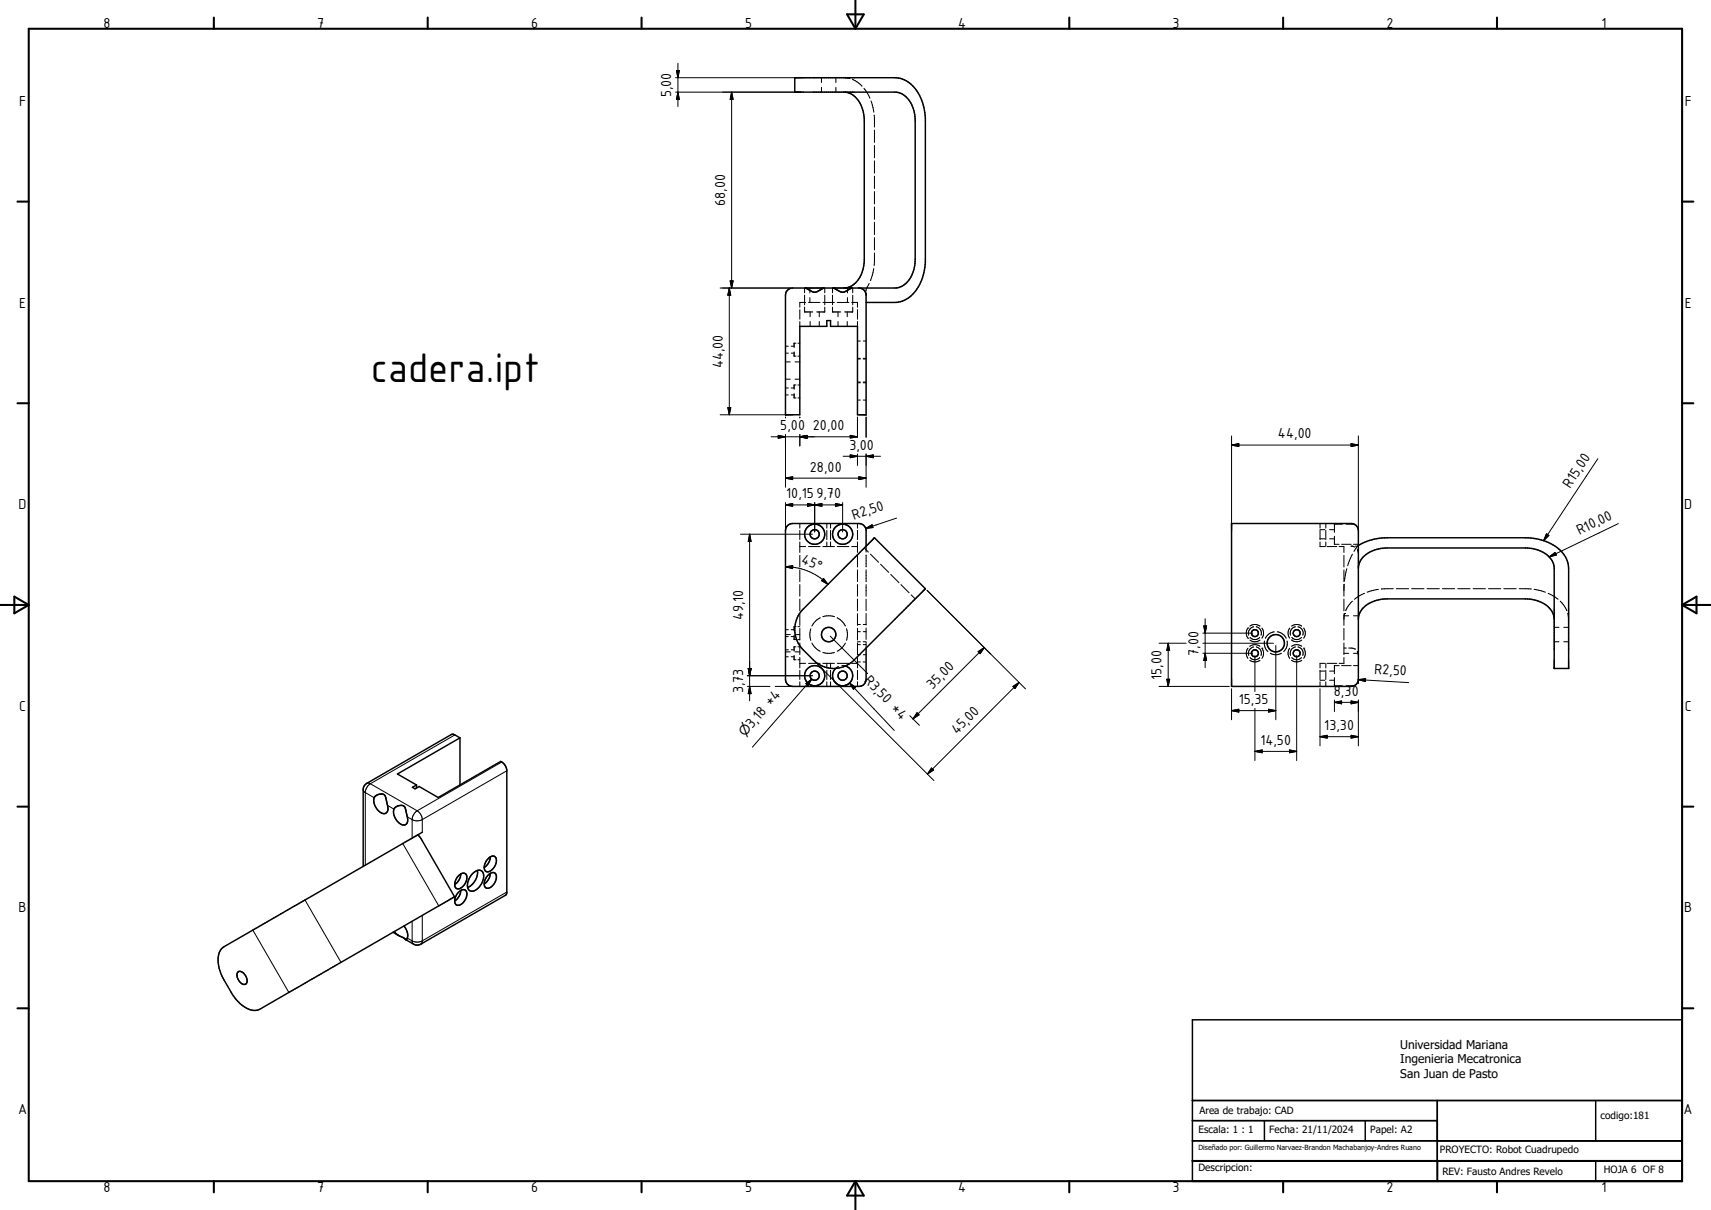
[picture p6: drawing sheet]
<svg xmlns="http://www.w3.org/2000/svg" width="594mm" height="420mm" viewBox="0 0 594 420" stroke-linecap="round" stroke-linejoin="round" font-family="sans-serif">
<g fill="none" stroke="#000" stroke-width=".36">
<path d="M285.2 27v1.7M285.2 30.3v1.7M290.2 27v1.7M290.2 30.3v1.7M293 27l2 .2M295 27.2v.1M295.9 27.6l1.6 .8 1.7 1.5M299.9 30.6l2.1 3.5M302.4 35l1 3.9M303.5 40l.1 4.1M303.6 45.2v4.2M303.6 50.5v4.3"/>
<path d="M303.6 55.8v4.3M303.6 61.2v4.2M303.6 66.5v4.3M303.6 71.8v4.3M303.6 77.2v4.2M279.3 100v1.6M281.1 100v1.7M286.3 100v1.6M289 100v1.6M294.2 100v1.7M296 100v1.6M301.7 98.4l-1 1.9v.7"/>
<path d="M303.3 93.2l-1.1 4.2M303.6 82.5v4.3M303.6 87.8l-.1 4.4M276.3 119.1h-.6v1.5M277 119.1h.7M277.7 107.5v3.3M277.7 111.6v1.7M279.3 106.6v1.7h2.8M279.3 102.5v3.3M279.7 105h-2v1.6M280.7 105h4M281.1 103.3v1.7"/>
<path d="M281.2 108.3v1.6M281.2 111.6v1.7M284.4 108.3v1.6M284.4 111.6v1.7M285.7 105h4M286.3 106.6v1.7h-2.8M286.3 102.5v3.3M289 106.6v1.7h2.8M289 102.5v3.3M290.7 105h4M290.9 108.3v1.6M290.9 111.6v1.7"/>
<path d="M294.1 108.3v1.6M294.1 111.6v1.7M294.2 103.3v1.7M295.7 105h2v1.6M296 106.6v1.7h-2.8M296 102.5v3.3M297.7 107.5v3.3M297.7 111.6v1.7M297.7 118.4h1M299.7 118.4h1M300.7 101.8v.7M272.7 134.7h1"/>
<path d="M272.7 137.1h1M272.7 120.2h1M272.7 122.6h1M272.7 125.6h1.6M272.7 131.6h1.6M274.7 134.7h1M274.7 137.1h1M274.7 120.2h1M274.7 122.6h1M275.7 122.1v1.5h.6M275.7 136.6v1.5h.6M276 125.6h1.7"/>
<path d="M276 131.6h1.7M276.3 133.6h-.6v1.5M277 123.6h.7M277 138.1h.7M277 133.6h.7M297.7 138.9h1M297.7 132.9h1M297.7 124.4h1M297.7 132.6h1M297.7 124.6h1M299.7 138.9h1M299.7 132.9h1"/>
<path d="M299.7 124.4h1M299.7 132.6h1M299.7 124.6h1M277.7 181.7v1.6M277.7 184.1v3.2M277.7 188.1v3.6M277.7 192.8v4M277.7 197.8v4.1M277.7 189.7h2M280.7 189.7h4M285.7 189.7h4M287 181.7v1.6"/>
<path d="M287 184.1v3.2M287 188.1v1.6M288.3 181.7v1.6M288.3 184.1v3.2M288.3 188.1v1.6M290.7 189.7h4M295.7 189.7h2M297.7 181.7v1.6M297.7 184.1v3.2M297.7 188.1v3.6M297.7 192.8v4M297.7 197.8v4.1"/>
<path d="M300 190.2l1.5 1.4M300.7 189.6v2M300.7 192.7v4.1M300.7 197.8v4.1M302.2 192.3l2.8 2.8M305.7 195.9l2.8 2.8M309.2 199.4l2.9 2.8M458.2 188.1v1.6h1.7M458.2 181.7v1.6M458.2 184.1v3.2M458.2 183.8h1.7M458.2 187h1.7"/>
<path d="M460.3 181.7v1.6M460.3 184.1v3.2M460.3 188.1v1.6M460.7 189.7h3.4M461.6 183.8h1.7M461.6 187h1.7M463.3 186.1v2.8h1.6M464.9 189.7h1.7v2M465.7 188.9h3.4M466 181.9h-2.7v2.8M466.6 192.8v4M466.6 197.8v4.1"/>
<path d="M467.3 181.9h2.8M467.5 197.4l-.8 4.3M469.5 192.4l-1.7 4M469.8 189.6h-.8l1.3 .3M469.9 188.9h1.7M470.5 189.6h.7M471.2 190.8l.4 1.3M471.2 189.6l-1.2 1.8M471.3 189.5l-.1 .1M471.6 189.4h-.2M272.7 218.6h1M274.7 218.6h1"/>
<path d="M276.3 217.5h-.6v1.5M277 217.5h.7M277.7 202.9v4M277.7 207.9v4.1M277.7 213v4.1M277.7 218.1v4M281.5 218.2l-.4 1.9 .4 2.2M284.7 214.5a6.6 6.6 0 0 0-2.8 2.8M285.7 214a6.8 6.8 0 0 1 4 0M290.6 214.5h.1M290.7 214.5l1.5 1.1 1.3 1.7M293.9 218.2l.3 1.9-.3 2.2"/>
<path d="M297.7 202.9v4M297.7 207.9v4.1M297.7 213v4.1M297.7 218.1v4M297.7 216.8h1M297.7 219.3h1M299.7 216.8h1M299.7 219.3h1M300.7 202.9v4.1M300.7 208v4M300.7 213v3.9M300.7 218v3.9"/>
<path d="M312.8 202.9l2.8 2.9M316.3 206.5l1.4 1.4M433.2 218a2.93 2.93 0 0 0 0 3.5M433.9 217.3a3.1 3.1 0 0 1 3.5 0M435.2 217.6a2.29 2.29 0 0 0-1.7 2.8M436.1 217.6a2.25 2.25 0 0 1 1.7 2.8M438.1 218a3 3 0 0 1 0 3.5M442.4 219.3a4 4 0 0 0-3.1 2.3M443.4 219.3a3.9 3.9 0 0 1 3.1 2.3M447.7 218a2.91 2.91 0 0 0 0 3.5M448.4 217.3a2.92 2.92 0 0 1 3.5 0M449.6 217.6a2.23 2.23 0 0 0-1.6 2.8"/>
<path d="M449.7 217.6h-.1M450.6 217.6a2.24 2.24 0 0 1 1.7 2.8M452.6 218a2.91 2.91 0 0 1 0 3.5M466.6 202.9v4M466.6 207.9v4.1M466.6 213v4.1M466.6 218.1v4M466.6 213.7h1.6M466.6 202.8h.1M466.6 202.8v2.2M466.8 213l-.2 2M469.4 208.7l-1.4 1.7-.8 1.6"/>
<path d="M469.4 208.7h.1M469.9 213.7h1.7M473.7 205.9l-3.5 2.1M478.5 204.6l-3.9 1M483.7 204.3l-4.2 .1M484.7 204.3h4.3M490.1 204.3h4.2M495.4 204.3h4.3M500.7 204.3h4.3M506.1 204.3h4.2M511.4 204.3h4.3M516.7 204.3h4.3"/>
<path d="M522.1 204.3h4.2M527.4 204.3l4.2 .1M532.6 204.6l3.9 1M537.4 205.9l3.5 2.1M539.5 217.8h1.7M541.7 208.7h.1M541.7 208.7l1.4 1.7 .8 1.6M542.9 217.8h1.7M544.3 213l.3 2M272.7 225.6h1M272.7 228h1M272.7 221h1"/>
<path d="M272.7 220.3h1.6M272.7 226.3h1.6M274.7 225.6h1M274.7 228h1M274.7 221h1M275.7 220.5v1.5h.6M275.7 227.5v1.5h.6M276 220.3h1.7M276 226.3h1.7M276.3 224.5h-.6v1.5M277 222h.7M277 229h.7"/>
<path d="M277 224.5h.7M277.7 223.2v4M277.7 228.2v3.7M277.7 232.7v3.2M277.7 236.7v1.6M277.7 230.3h2M280.7 230.3h4M281.9 223.2l1.5 1.9 1.3 1M285.7 226.5l1.7 .3 2.3-.3M285.7 230.3h4M287 230.3v1.6M287 232.7v3.2"/>
<path d="M287 236.7v1.6M288.3 230.3v1.6M288.3 232.7v3.2M288.3 236.7v1.6M290.7 230.3h4M291.1 231.3l-1 .7M292.3 231l1.2 .2M293.5 223.2l-1.1 1.5-1.8 1.4M295.7 230.3h2M297.7 223.2v4l1 .1M297.7 228.2v3.7M297.7 232.7v3.2"/>
<path d="M297.7 236.7v1.6M297.7 222.8h1M297.7 229.8h1M297.7 223.7h1M299.7 222.8h1M299.7 229.8h1M299.7 223.7h1M299.7 227.3h1M300.7 222.9v2M433.2 225a2.96 2.96 0 0 0 0 3.5M433.9 229.2a3.1 3.1 0 0 0 3.5 0M433.9 222.2a2.95 2.95 0 0 0 3.5 0"/>
<path d="M433.9 224.3a2.95 2.95 0 0 1 3.5 0M434 221.3a2.24 2.24 0 0 0 3.3 0M434 228.3a2.25 2.25 0 0 0 3.3 0M435.2 224.6a2.26 2.26 0 0 0-1.7 2.9M436.1 224.6a2.23 2.23 0 0 1 1.7 2.9M438.1 225a3 3 0 0 1 0 3.5M439 222.5a4 4 0 0 0 1.2 3.7M441 226.8h.1M441 226.8a4.1 4.1 0 0 0 3.8 0M446.8 222.5a3.8 3.8 0 0 1-1.2 3.7M447.7 225a2.96 2.96 0 0 0 0 3.5M448.4 222.2a2.92 2.92 0 0 0 3.5 0"/>
<path d="M448.4 224.3a2.91 2.91 0 0 1 3.5 0M448.4 229.2h.1M448.5 221.3a2.27 2.27 0 0 0 3.3 0M448.5 228.3a2.28 2.28 0 0 0 3.3 0M449.6 224.6h.1M449.6 224.6a2.24 2.24 0 0 0-1.6 2.9M450.6 224.6a2.22 2.22 0 0 1 1.7 2.9M451.9 229.2a2.95 2.95 0 0 1-3.4 0M452.6 225a3 3 0 0 1 0 3.5M458.2 232.7v3.2M458.2 236.7v1.6M458.2 232.9h1.7"/>
<path d="M458.2 236.1h1.7M459.9 230.3h-1.7v1.6M460.3 230.3v1.6M460.3 232.7v3.2M460.3 236.7v1.6M460.7 230.3h3.4M461.6 232.9h1.7M461.6 236.1h1.7M463.3 235.2v2.8h2.7M464.9 231h-1.6v2.8M465.7 231h3.4M466.6 226.8h1.6"/>
<path d="M466.6 228.2v2.1h-1.7M466.6 223.2v4M466.6 224.9h.8M467.3 238h2.8M468.2 224.9l2.1 .4M469.9 231h1.7M469.9 226.8h1.7M471.2 226.2l.4 1.2M539.5 222.8h1.7M542.9 222.8h1.7M157.9 255.1l-29.3 16.9M126.1 274.1l.5 .9 3.3 1.9"/>
<path d="M127.3 271.9l1.3 .1M128.6 272l-1.2 1.2-.6 1.6v25.5M128.6 272l16.2 9.4M134.5 279.6l2.2 1.2M174.2 264.5l-29.4 16.9M175.9 267.5l-29.3 17M139.8 292.8l12.5 21.6M141.4 283.5l1.7 1M143.1 284.5v6.4M143.1 284.5l1.5 .4 2-.4M144.8 281.4l1.2 1.2 .6 1.9M144.8 281.4l-1.3 1.5-.4 1.6"/>
<path d="M146.6 284.5v4.4M105.9 312.4l12.5 21.6M143.1 319.8v7l.5 .9M146.6 317.7v8.9M175.9 309.6l-29.3 17M87.8 322.8l12.5 21.7M141.4 325.6l1.9 1.1 1 .3h1.1l1.2-.4M146.6 326.6l-.5 1.1"/>
</g>
<g fill="none" stroke="#000" stroke-width=".51">
<path d="M293 32a7.5 7.5 0 0 1 6.6 6.3l.4 2.9v49.5a9.3 9.3 0 0 1-6 9.2l-1 .1M279.5 100l.6 .2a3.5 3.5 0 0 0 4.8 .3l1.2-.5M289.2 100l.6 .2a3.4 3.4 0 0 0 4.6 .4l1.4-.6M298.2 100a2.5 2.5 0 0 1 2.5 2.5v41.5h-3v-30.7h-9.4v-2h-1.3v2h-9.3v30.7h-5v-41.5a2.5 2.5 0 0 1 2.5-2.5h35.5a7.5 7.5 0 0 0 6.5-6.4l.5-3.6v-48a9.8 9.8 0 0 0-5.5-9.8l-1.5-.2h-34.8v-5h34.8a11 11 0 0 1 9.6 8.6l.9 5.4v49.9a15.3 15.3 0 0 1-7.3 13.3l-2.6 .8h-10.6M300.7 189.6v-5.4a2.5 2.5 0 0 0-2.5-2.5h-23a2.5 2.5 0 0 0-2.5 2.5v51.6a2.5 2.5 0 0 0 2.5 2.5h23a2.5 2.5 0 0 0 2.5-2.5v-10.9M303.6 186.7l17.6 17.7M303.6 186.7h.1M303.6 186.7l-24.8 24.7a10 10 0 0 0 0 14.2l3.6 3.5a9.9 9.9 0 0 0 14.1 0l24.7-24.7M427.5 181.7h41.5a2.5 2.5 0 0 1 2.6 2.5v51.6a2.5 2.5 0 0 1-2.6 2.5h-41.5zM471.6 189.4a18.2 18.2 0 0 1 9.9-2.7h48a15.5 15.5 0 0 1 14.3 7.3l.8 3.3v34.7h-5.1v-34.7a7.8 7.8 0 0 0-7-6.8l-3-.3h-48a9.9 9.9 0 0 0-9.7 5.5l-.2 1.6M321.2 204.4h.1M471.6 215a7.5 7.5 0 0 1 6.3-6.6l3.6-.5h48a9.9 9.9 0 0 1 9.8 5.5l.2 1.6"/>
<path d="M293.5 231.2a3.5 3.5 0 0 1 2.2 4.9 3.5 3.5 0 0 1-5.2 1.3 3.5 3.5 0 0 1-.4-5.4M159.7 256.1l-21.7 12.6 6.6 3.8M159.7 256.1l-2-1.1h-1l-29.4 16.9-.8 .8-.4 1.4v26.6M159.7 256.1v16.3M130.3 276.4a2.2 2.2 0 0 1 3.6 .2l.6 2.7a2.09 2.09 0 0 1-1.1 3.1 4.6 4.6 0 0 1-3.3-5.9zM144.6 272.5l-1.4 .8 .9 .5 1.4-.8 6.6 3.8 21.7-12.5 1.1 .8 1 2.1v42.7l-.5 .9-29.7 17.1h-1.8l-3-1.7M144.6 272.5v1M137.1 280.3a2.1 2.1 0 0 1 3.7 .5l.5 2.4a1.99 1.99 0 0 1-1.3 3.2 4.6 4.6 0 0 1-3-5.9zM145.1 289.8l-67.3 38.8a6.2 6.2 0 0 0-1.9 6.8l1.2 3.4 3.2 5.7a11 11 0 0 0 8.3 6.2l1.7-.4 67.5-39M145.1 289.8l1.3 1.7 11.4 19.8M146.6 288.9l-1.5 .9M169.6 297.9a1.5 1.5 0 0 1 2.1-.7 1.5 1.5 0 0 1 .6 2.1 3.5 3.5 0 0 1-3.6 3.2 3.2 3.2 0 0 1 .9-4.6z"/>
<path d="M170.2 297.4l-.6 2.1-1.5 1.6M157.8 311.3h.1M159.1 309.8a1.55 1.55 0 0 1 1.5-1 1.55 1.55 0 0 1 1.4 1.1 3.9 3.9 0 0 1-3.3 4.3 2.3 2.3 0 0 1-.3-3.4zM159.3 303.8a1.51 1.51 0 0 1 2-.7 1.51 1.51 0 0 1 .7 2 3.8 3.8 0 0 1-3.2 3.4 1.97 1.97 0 0 1-.6-3zM160 303.4l-.6 2-1.5 1.6M160 309.1l-.6 2-1.5 1.6M163.9 303.4a2.63 2.63 0 0 1 3.5-1 5 5 0 0 1-2 6.3 1.87 1.87 0 0 1-2.4 .4 1.87 1.87 0 0 1-.7-2.3 6.6 6.6 0 0 1 1.6-3.4zM165.7 302.1a5.8 5.8 0 0 1-3.4 5.9M169.7 303.5a1.49 1.49 0 0 1 2.1-.5 1.49 1.49 0 0 1 .5 2.1 3.6 3.6 0 0 1-3.4 3.2 2.83 2.83 0 0 1 .3-4.2zM170.2 303.1l-.6 2.1-1.5 1.6M82.6 337.4a2.32 2.32 0 0 1 3 2 1.35 1.35 0 0 1 .2 1.6 1.35 1.35 0 0 1-1.4 .7 3.2 3.2 0 0 1-1.8-4.3zM136.4 323.6l1.9 1.1"/>
<path d="M136.9 323.3a9.2 9.2 0 0 0 3.6 2.5l.4 .4M140.2 321.4a3.7 3.7 0 0 1 .8 4.8M140.9 326.2h.1M141 326.2h.1M414 396h169.9M414 382h169.9M414 389h85M438.9 389v7M473.9 389v7M499 382v21M554 382v14M414 410v-56h169.9v56"/>
<path d="M414 403h169.9M554 403v7"/>
<circle cx="282.8" cy="185.4" r="1.59"/>
<circle cx="282.8" cy="185.4" r="3.5"/>
<circle cx="292.5" cy="185.4" r="3.5"/>
<circle cx="292.5" cy="185.4" r="1.6"/>
<circle cx="435.6" cy="219.8" r="1.2"/>
<circle cx="450.1" cy="219.8" r="1.2"/>
<circle cx="282.8" cy="234.5" r="3.5"/>
<circle cx="282.8" cy="234.5" r="1.6"/>
<circle cx="287.7" cy="220.2" r="2.5"/>
<circle cx="292.5" cy="234.5" r="1.58"/>
<circle cx="435.6" cy="226.7" r="1.2"/>
<circle cx="442.9" cy="223.3" r="3"/>
<circle cx="450.1" cy="226.7" r="1.2"/>
</g>
<g fill="#000">
<circle cx="471.2" cy="190.8" r=".18"/>
<circle cx="433.2" cy="218" r=".18"/>
<circle cx="466.8" cy="213" r=".18"/>
<circle cx="544.3" cy="213" r=".18"/>
<circle cx="433.2" cy="221.5" r=".18"/>
<circle cx="438.1" cy="225" r=".18"/>
<circle cx="448.4" cy="222.2" r=".18"/>
<circle cx="452.6" cy="225" r=".18"/>
<circle cx="470.3" cy="225.3" r=".18"/>
<circle cx="471.2" cy="226.2" r=".18"/>
</g>
<g fill="none" stroke="#000" stroke-width=".71">
<path d="M297 0v10M10 10h573.9v400h-573.9zM74.2 6.1v3.9M148.5 6.1v3.9M222.7 6.1v3.9M294.1 5h5.8l-2.9 5zM371.2 6.1v3.9M445.4 6.1v3.9M519.7 6.1v3.9M6.1 70h3.9M583.9 70h4M6.1 140h3.9"/>
<path d="M583.9 140h4M0 210h10M5 207.1l5 2.9-5 2.9zM583.9 210h10.1M583.9 210l5-2.9v5.8zM6.1 280h3.9M583.9 280h4M6.1 350h3.9M583.9 350h4M74.2 410v3.9M148.5 410v3.9M222.7 410v3.9"/>
<path d="M297 410v10M297 410l2.9 5h-5.8zM371.2 410v3.9M414 403h169.9M445.4 410v3.9M499 403v7M519.7 410v3.9"/>
</g>
<g fill="none" stroke="#000" stroke-width=".35">
<path d="M234.5 32h43.5M234.5 27h47.1M234.8 24.5h1l-.5 2.5zM235.3 32l.5 2.5h-1zM235.3 22v15M254 32v68M254 32l.5 2.5h-1zM250 100h24.4M253.2 100v44M253.2 100l.5 2.5h-1zM253.5 97.5h1l-.5 2.5zM250 144h24.4"/>
<path d="M252.7 141.5h1l-.5 2.5zM267.7 151.6h30M270.2 151.1l2.5 .5-2.5 .5zM272.7 144.8v.2M272.7 150.8v18.3M277.7 151.6l2.5-.5v1zM277.7 144.8v.2M277.7 150.8v4M292.7 158.4h13M295.2 157.9l2.5 .5-2.5 .5zM297.7 151.6l-2.5-.5v.7M297.7 151.6l-.8 .2"/>
<path d="M297.7 144.8v7M297.7 157.6v3.9M300.7 144.8v7M300.7 157.6v11.5M300.7 158.4l2.5-.5v1zM427.5 154.5l2.6-.5v1zM427.5 151.3v32.1M427.5 154.5h44.1M469 154l2.6 .5-2.6 .5zM471.6 151.3v32.1M554.7 159.2l-18.8 28.5M272.7 166h28"/>
<path d="M272.7 166l2.5-.5v1zM272.7 175.3l2.5-.5v.9zM272.7 174.4v9M272.7 175.3h19.8M280.3 174.8l2.5 .5-2.5 .4zM282.8 174.4v10.2M282.8 175.3l2.5-.5v.9zM290 174.8l2.5 .5-2.5 .4zM292.5 174.4v10.2M298.2 165.5l2.5 .5-2.5 .5zM311.3 179.8l-10.8 3.6M257.1 185.4h24.9"/>
<path d="M260.2 185.4v57.9M260.2 185.4l.5 2.5h-.9zM272.7 196.7a20.9 20.9 0 0 1 14.7 6.1M272.7 196.7l2.5-.3-.1 1zM300.5 183.4l2.3-1.3 .3 1zM536.9 185.3l.8 .6-1.8 1.8zM537.8 193.3l2.1-1.5 .4 .9zM561.8 181.7l-24 11.6M285.9 200.8l1.5 2-2.2-1.3zM321.8 204.9l34.2 34.2M417.6 219.8h17.3M417.9 217.2h1l-.5 2.6z"/>
<path d="M418.4 214.8v16.9M259.4 238.3h7.9M259.4 234.5h22.6M259.8 232h.9l-.5 2.5zM260.2 238.3l.5 2.5h-.9zM269.1 238.3h5.3M279.8 237.3l2-1.6-1.3 2.2zM281.8 235.7l-20.6 23.6M282.9 229.7l41.3 41.2M288.2 220.8l13 13M294.9 237.1l15.5 16.4M294.9 237.1l2.1 1.5-.7 .6z"/>
<path d="M295.4 236.5a3.5 3.5 0 0 1-3.4 1.5M339.6 226.2l2.1-1.4-1.4 2.1zM341.7 224.8l-24.8 24.7M351.6 238.3l2.2-1.4-1.4 2.1zM353.8 236.9l-31.8 31.8M402.4 238.3h24.4M402.4 223.3h9.4M405.1 235.8h1l-.6 2.5zM405.5 223.3v15M405.5 223.3l.6 2.5h-1zM417.6 226.7h17.3M417.6 223.3h24.5"/>
<path d="M418.4 226.7l.5 2.6h-1zM427.5 239.1v10.7M435.6 227.6v12.5M442.9 224.1v25.7M450.1 227.6v36.4M458.2 239.1v19.8M471.5 235.9l17.5 1M471.5 235.9l2.6-.3-.1 1zM471.6 236.6v.6M315.9 248.4l3.3 3.4M318.3 247.4l.8 .7-2.2 1.4zM427.5 246.7h15.4"/>
<path d="M427.5 246.7l2.6-.5v1zM435.6 245.9v18.1M440.4 246.2l2.5 .5-2.5 .5zM458.2 255.7h13.4M458.2 255.7l2.5-.5v1zM463.3 243.8h8.3M463.3 243.8l2.4-.5v1zM463.3 243v4M469 243.3l2.6 .5-2.6 .5zM469 255.2l2.6 .5-2.6 .5zM471.6 243v15.9M323.4 266.6l.7 .7-2.1 1.4z"/>
<path d="M435.6 260.8h14.5M435.6 260.8l2.6-.5v1zM447.7 260.3l2.4 .5-2.4 .5z"/>
</g>
<g fill="#000" stroke="#000" stroke-width=".35">
<path d="M234.8 24.5h1l-.5 2.5zM235.3 32l.5 2.5h-1zM254 32l.5 2.5h-1zM253.5 97.5h1l-.5 2.5zM253.2 100l.5 2.5h-1zM252.7 141.5h1l-.5 2.5zM270.2 151.1l2.5 .5-2.5 .5zM277.7 151.6l2.5-.5v1zM295.2 151.1l2.5 .5-2.5 .5zM295.2 157.9l2.5 .5-2.5 .5zM300.7 158.4l2.5-.5v1zM427.5 154.5l2.6-.5v1z"/>
<path d="M469 154l2.6 .5-2.6 .5zM272.7 166l2.5-.5v1zM272.7 175.3l2.5-.5v.9zM280.3 174.8l2.5 .5-2.5 .4zM282.8 175.3l2.5-.5v.9zM290 174.8l2.5 .5-2.5 .4zM298.2 165.5l2.5 .5-2.5 .5zM260.2 185.4l.5 2.5h-.9zM272.7 196.7l2.5-.3-.1 1zM300.5 183.4l2.3-1.3 .3 1zM536.9 185.3l.8 .6-1.8 1.8zM537.8 193.3l2.1-1.5 .4 .9z"/>
<path d="M285.9 200.8l1.5 2-2.2-1.3zM417.9 217.2h1l-.5 2.6zM259.8 232h.9l-.5 2.5zM279.8 237.3l2-1.6-1.3 2.2zM294.9 237.1l2.1 1.5-.7 .6zM339.6 226.2l2.1-1.4-1.4 2.1zM351.6 238.3l2.2-1.4-1.4 2.1zM405.1 235.8h1l-.6 2.5zM405.5 223.3l.6 2.5h-1zM418.4 226.7l.5 2.6h-1zM471.5 235.9l2.6-.3-.1 1zM260.2 238.3l.5 2.5h-.9z"/>
<path d="M318.3 247.4l.8 .7-2.2 1.4zM427.5 246.7l2.6-.5v1zM440.4 246.2l2.5 .5-2.5 .5zM458.2 255.7l2.5-.5v1zM463.3 243.8l2.4-.5v1zM469 243.3l2.6 .5-2.6 .5zM469 255.2l2.6 .5-2.6 .5zM323.4 266.6l.7 .7-2.1 1.4zM435.6 260.8l2.6-.5v1zM447.7 260.3l2.4 .5-2.4 .5z"/>
</g>
<text font-size="15.5" x="128.7" y="132.7">cadera.ipt</text>
<g font-size="5.4">
<text x="35.9" y="9.6">8</text>
<text x="110.1" y="9.6">7</text>
<text x="184.4" y="9.6">6</text>
<text x="258.7" y="9.6">5</text>
<text x="332.7" y="9.6">4</text>
<text x="407.1" y="9.6">3</text>
<text x="481.3" y="9.6">2</text>
<text x="555.9" y="9.6">1</text>
<text x="233" y="33.8" transform="rotate(-90 233 33.8)">5,00</text>
<text x="6.6" y="36.7">F</text>
<text x="584.9" y="36.7">F</text>
<text x="251.7" y="71.5" transform="rotate(-90 251.7 71.5)">68,00</text>
<text x="6.6" y="106.8">E</text>
<text x="584.9" y="106.8">E</text>
<text x="250.9" y="127.8" transform="rotate(-90 250.9 127.8)">44,00</text>
<text x="270.9" y="149.3">5,00</text>
<text x="282.2" y="149.3">20,00</text>
<text x="443.7" y="152.2">44,00</text>
<text x="294.9" y="156.1">3,00</text>
<text x="281.2" y="163.7">28,00</text>
<text x="273" y="173">10,159,70</text>
<text x="545.1" y="169.6" transform="rotate(-57 545.1 169.6)">R15,0</text>
<text x="6.4" y="176.7">D</text>
<text x="584.6" y="176.7">D</text>
<text x="296.5" y="180.5" transform="rotate(-18 296.5 180.5)">R2,50</text>
<text x="548.3" y="185.7" transform="rotate(-26 548.3 185.7)">R10,00</text>
<text x="277.9" y="195.4" transform="rotate(23 277.9 195.4)">45°</text>
<text x="257.9" y="215.3" transform="rotate(-90 257.9 215.3)">49,10</text>
<text x="416.1" y="227.5" transform="rotate(-90 416.1 227.5)">7,00</text>
<text x="477" y="233.9" transform="rotate(3 477 233.9)">R2,50</text>
<text x="299.8" y="236.3" transform="rotate(47 299.8 236.3)">R3,50 *4</text>
<text x="323.8" y="239.4" transform="rotate(-45 323.8 239.4)">35,00</text>
<text x="403.2" y="235.9" transform="rotate(-90 403.2 235.9)">15,00</text>
<text x="257.9" y="240.7" transform="rotate(-90 257.9 240.7)">3,73</text>
<text x="430.1" y="244.3">15,35</text>
<text x="463.1" y="241.5">8,30</text>
<text x="6.6" y="246.7">C</text>
<text x="584.9" y="246.7">C</text>
<text x="261.1" y="253" transform="rotate(-49 261.1 253)">3,18 *4</text>
<text x="332.2" y="255.2" transform="rotate(-45 332.2 255.2)">45,0</text>
<text x="459.7" y="253.4">13,30</text>
<text x="437.6" y="258.5">14,50</text>
<text x="6.4" y="316.7">B</text>
<text x="584.6" y="316.7">B</text>
<text x="6.3" y="386.7">A</text>
<text x="584.5" y="386.7">A</text>
<text x="35.9" y="413.9">8</text>
<text x="110.1" y="413.9">7</text>
<text x="184.4" y="413.9">6</text>
<text x="258.7" y="413.9">5</text>
<text x="332.7" y="413.9">4</text>
<text x="407.1" y="413.9">3</text>
<text x="481.3" y="413.9">2</text>
<text x="555.9" y="413.9">1</text>
</g>
<text font-size="4.6" x="258.6" y="255.9" transform="rotate(-49 258.6 255.9)">n</text>
<g font-size="4.2">
<text x="486.1" y="364">Universidad Mariana</text>
<text x="486.1" y="369">Ingenieria Mecatronica</text>
<text x="486.1" y="374">San Juan de Pasto</text>
</g>
<g font-size="3.5">
<text x="416.4" y="386.5">Area de trabajo: CAD</text>
<text x="555.6" y="388.5">codigo:181</text>
<text x="416.1" y="393.1">Escala: 1 : 1</text>
<text x="440.6" y="393.1">Fecha: 21/11/2024</text>
<text x="475.6" y="393.1">Papel: A2</text>
<text x="499.9" y="400.3">PROYECTO: Robot Cuadrupedo</text>
<text x="416.1" y="406.4">Descripcion:</text>
<text x="500.8" y="407.9">REV: Fausto Andres Revelo</text>
<text x="556.8" y="407.2">HOJA 6 OF 8</text>
</g>
<text font-size="2.5" x="416.1" y="399.3">Diseñado por: Guillermo Narvaez-Brandon Machabanjoy-Andres Ruano</text>
</svg>
